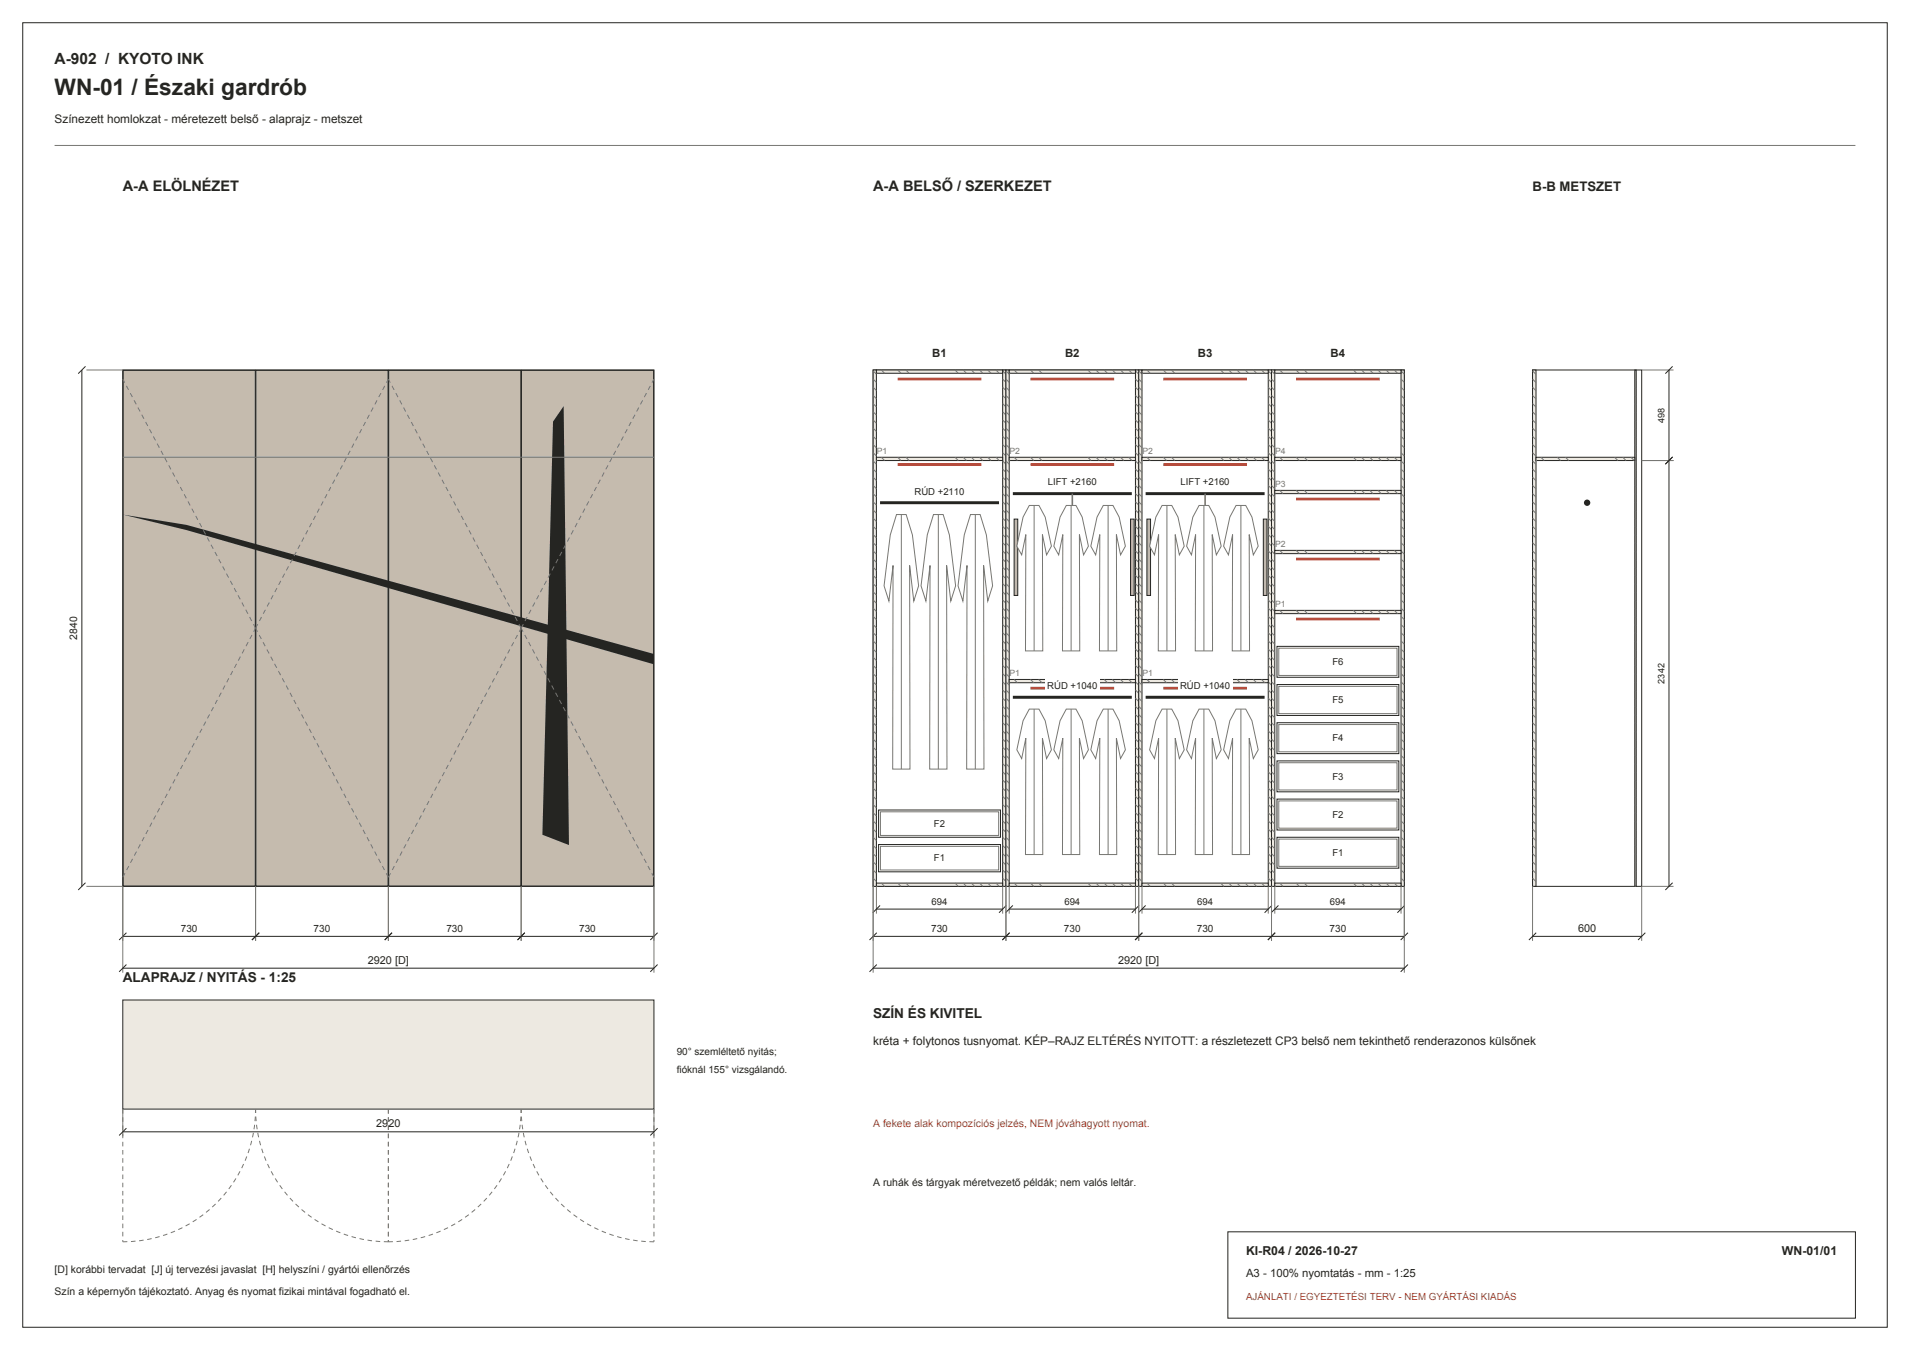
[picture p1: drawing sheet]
<svg xmlns="http://www.w3.org/2000/svg" width="420mm" height="297mm" viewBox="0 0 420 297" stroke-linecap="round" stroke-linejoin="round" font-family="sans-serif">
<path d="M5 5h410v287h-410zM270 271h138v19h-138z" fill="none" stroke="#252522" stroke-width=".22"/>
<path d="M12 32h396" fill="none" stroke="#777772" stroke-width=".22"/>
<path d="M27 81.4h116.8v113.6h-116.8z" fill-rule="evenodd" fill="#c5bbae" stroke="#252522" stroke-width=".22"/>
<g fill="#252522">
<path d="M123.9 89.4l1.2 96.5-5.8-2.3 2.3-90.8z" fill-rule="evenodd"/>
<path d="M27 113.2l14 2.3 102.8 28.4v2.3l-102.8-29.6z" fill-rule="evenodd"/>
</g>
<path d="M27.1 81.5h29v113.4h-29zM56.3 81.5h29v113.4h-29zM85.5 81.5h29v113.4h-29zM114.7 81.5h29v113.4h-29z" fill="none" stroke="#252522" stroke-width=".22"/>
<path d="M56.2 138.2l-29.2-54.8M56.2 138.2l29.2-54.8M114.6 138.2l-29.2-54.8M114.6 138.2l29.2-54.8M27 193l29.2-54.8M85.4 193l-29.2-54.8M85.4 193l29.2-54.8M143.8 193l-29.2-54.8" fill="none" stroke="#777772" stroke-width=".22" stroke-dasharray="1 .8" stroke-linecap="butt"/>
<path d="M27 100.6h116.8" fill="none" stroke="#777772" stroke-width=".22"/>
<path d="M192 81.4h116.8v113.6h-116.8z" fill-rule="evenodd" fill="#fff" stroke="#252522" stroke-width=".22"/>
<path d="M192 81.4h.7v113.6h-.7z" fill-rule="evenodd" fill="#ede9e1" stroke="#252522" stroke-width=".22"/>
<g fill="none" stroke="#777772" stroke-width=".22">
<path d="M192 99.6l.7 .7M192 97.8l.7 .7M192 96l.7 .7M192 94.2l.7 .7M192 92.4l.7 .7M192 90.6l.7 .7M192 88.8l.7 .7M192 87l.7 .7M192 85.2l.7 .7M192 83.4l.7 .7M192 81.6l.7 .7M192 119.4l.7 .7"/>
<path d="M192 117.6l.7 .7M192 115.8l.7 .7M192 114l.7 .7M192 112.2l.7 .7M192 110.4l.7 .7M192 108.6l.7 .7M192 106.8l.7 .7M192 105l.7 .7M192 103.2l.7 .7M192 101.4l.7 .7M192 139.2l.7 .7M192 137.4l.7 .7"/>
<path d="M192 135.6l.7 .7M192 133.8l.7 .7M192 132l.7 .7M192 130.2l.7 .7M192 128.4l.7 .7M192 126.6l.7 .7M192 124.8l.7 .7M192 123l.7 .7M192 121.2l.7 .7M192 159l.7 .7M192 157.2l.7 .7M192 155.4l.7 .7"/>
<path d="M192 153.6l.7 .7M192 151.8l.7 .7M192 150l.7 .7M192 148.2l.7 .7M192 146.4l.7 .7M192 144.6l.7 .7M192 142.8l.7 .7M192 141l.7 .7M192 178.8l.7 .7M192 177l.7 .7M192 175.2l.7 .7M192 173.4l.7 .7"/>
<path d="M192 171.6l.7 .7M192 169.8l.7 .7M192 168l.7 .7M192 166.2l.7 .7M192 164.4l.7 .7M192 162.6l.7 .7M192 160.8l.7 .7M192 195h.1M192 193.2l.7 .7M192 191.4l.7 .7M192 189.6l.7 .7M192 187.8l.7 .7"/>
<path d="M192 186l.7 .7M192 184.2l.7 .7M192 182.4l.7 .7M192 180.6l.7 .7"/>
</g>
<path d="M220.5 81.4h.7v113.6h-.7z" fill-rule="evenodd" fill="#ede9e1" stroke="#252522" stroke-width=".22"/>
<g fill="none" stroke="#777772" stroke-width=".22">
<path d="M220.5 99.6l.7 .7M220.5 97.8l.7 .7M220.5 96l.7 .7M220.5 94.2l.7 .7M220.5 92.4l.7 .7M220.5 90.6l.7 .7M220.5 88.8l.7 .7M220.5 87l.7 .7M220.5 85.2l.7 .7M220.5 83.4l.7 .7M220.5 81.6l.7 .7M220.5 119.4l.7 .7"/>
<path d="M220.5 117.6l.7 .7M220.5 115.8l.7 .7M220.5 114l.7 .7M220.5 112.2l.7 .7M220.5 110.4l.7 .7M220.5 108.6l.7 .7M220.5 106.8l.7 .7M220.5 105l.7 .7M220.5 103.2l.7 .7M220.5 101.4l.7 .7M220.5 139.2l.7 .7M220.5 137.4l.7 .7"/>
<path d="M220.5 135.6l.7 .7M220.5 133.8l.7 .7M220.5 132l.7 .7M220.5 130.2l.7 .7M220.5 128.4l.7 .7M220.5 126.6l.7 .7M220.5 124.8l.7 .7M220.5 123l.7 .7M220.5 121.2l.7 .7M220.5 159l.7 .7M220.5 157.2l.7 .7M220.5 155.4l.7 .7"/>
<path d="M220.5 153.6l.7 .7M220.5 151.8l.7 .7M220.5 150l.7 .7M220.5 148.2l.7 .7M220.5 146.4l.7 .7M220.5 144.6l.7 .7M220.5 142.8l.7 .7M220.5 141l.7 .7M220.5 178.8l.7 .7M220.5 177l.7 .7M220.5 175.2l.7 .7M220.5 173.4l.7 .7"/>
<path d="M220.5 171.6l.7 .7M220.5 169.8l.7 .7M220.5 168l.7 .7M220.5 166.2l.7 .7M220.5 164.4l.7 .7M220.5 162.6l.7 .7M220.5 160.8l.7 .7M220.5 195h.1M220.5 193.2l.7 .7M220.5 191.4l.7 .7M220.5 189.6l.7 .7M220.5 187.8l.7 .7"/>
<path d="M220.5 186l.7 .7M220.5 184.2l.7 .7M220.5 182.4l.7 .7M220.5 180.6l.7 .7"/>
</g>
<path d="M192.7 194.3h27.8v.7h-27.8z" fill-rule="evenodd" fill="#ede9e1" stroke="#252522" stroke-width=".22"/>
<path d="M192.7 195h.1M193.8 194.3l.7 .7M197.4 194.3l.7 .7M199.2 194.3l.7 .7M210 194.3l.7 .7M211.8 194.3l.7 .7M213.6 194.3l.7 .7M215.4 194.3l.7 .7M217.2 194.3l.7 .7M219 194.3l.7 .7" fill="none" stroke="#777772" stroke-width=".22"/>
<path d="M192.7 81.4h27.8v.7h-27.8z" fill-rule="evenodd" fill="#ede9e1" stroke="#252522" stroke-width=".22"/>
<path d="M192.7 82.1h.1M193.8 81.4l.7 .7M197.4 81.4l.7 .7M199.2 81.4l.7 .7M210 81.4l.7 .7M211.8 81.4l.7 .7M213.6 81.4l.7 .7M215.4 81.4l.7 .7M217.2 81.4l.7 .7M219 81.4l.7 .7" fill="none" stroke="#777772" stroke-width=".22"/>
<path d="M192.7 100.6h27.8v.7h-27.8z" fill-rule="evenodd" fill="#ede9e1" stroke="#252522" stroke-width=".22"/>
<path d="M192.7 101.3h.1M193.8 100.6l.7 .7M197.4 100.6l.7 .7M199.2 100.6l.7 .7M210 100.6l.7 .7M211.8 100.6l.7 .7M213.6 100.6l.7 .7M215.4 100.6l.7 .7M217.2 100.6l.7 .7M219 100.6l.7 .7" fill="none" stroke="#777772" stroke-width=".22"/>
<path d="M193.5 110.6h26.2" fill="none" stroke="#252522" stroke-width=".65" stroke-linecap="butt"/>
<path d="M197.1 113.2h2.2l1.3 4.5 1.4 11.2-1.1 3.3-.9-7.8 .1 44.8h-3.8l.1-44.8-.9 7.8-1.1-3.3 1.4-11.2z" fill-rule="evenodd" fill="#fff" stroke="#777772" stroke-width=".22"/>
<path d="M198.2 113.2v56" fill="none" stroke="#777772" stroke-width=".22"/>
<path d="M205.3 113.2h2.1l1.4 4.5 1.3 11.2-1 3.3-.9-7.8v44.8h-3.8l.1-44.8-.9 7.8-1.1-3.3 1.4-11.2z" fill-rule="evenodd" fill="#fff" stroke="#777772" stroke-width=".22"/>
<path d="M206.3 113.2v56" fill="none" stroke="#777772" stroke-width=".22"/>
<path d="M213.4 113.2h2.1l1.4 4.5 1.4 11.2-1.1 3.3-.9-7.8 .1 44.8h-3.8v-44.8l-.9 7.8-1-3.3 1.3-11.2z" fill-rule="evenodd" fill="#fff" stroke="#777772" stroke-width=".22"/>
<path d="M214.5 113.2v56" fill="none" stroke="#777772" stroke-width=".22"/>
<path d="M193.2 185.8h26.8v6h-26.8z" fill-rule="evenodd" fill="#fff" stroke="#252522" stroke-width=".22"/>
<path d="M193.6 186.2h26v5.2h-26z" fill="none" stroke="#777772" stroke-width=".22"/>
<path d="M193.2 178.2h26.8v6h-26.8z" fill-rule="evenodd" fill="#fff" stroke="#252522" stroke-width=".22"/>
<path d="M193.6 178.6h26v5.2h-26z" fill="none" stroke="#777772" stroke-width=".22"/>
<path d="M197.4 83.4h18.4M197.4 102.2h18.4" fill="none" stroke="#b24332" stroke-width=".6" stroke-linecap="butt"/>
<path d="M200.6 106.4h12v2.8h-12z" fill-rule="evenodd" fill="#fff"/>
<path d="M192.7 195v6M220.5 195v6" fill="none" stroke="#777772" stroke-width=".22"/>
<path d="M192.7 200h27.8M193.5 199.2l-1.6 1.6M221.3 199.2l-1.6 1.6" fill="none" stroke="#252522" stroke-width=".22"/>
<path d="M221.2 81.4h.7v113.6h-.7z" fill-rule="evenodd" fill="#ede9e1" stroke="#252522" stroke-width=".22"/>
<g fill="none" stroke="#777772" stroke-width=".22">
<path d="M221.2 99.6l.7 .7M221.2 97.8l.7 .7M221.2 96l.7 .7M221.2 94.2l.7 .7M221.2 92.4l.7 .7M221.2 90.6l.7 .7M221.2 88.8l.7 .7M221.2 87l.7 .7M221.2 85.2l.7 .7M221.2 83.4l.7 .7M221.2 81.6l.7 .7M221.2 119.4l.7 .7"/>
<path d="M221.2 117.6l.7 .7M221.2 115.8l.7 .7M221.2 114l.7 .7M221.2 112.2l.7 .7M221.2 110.4l.7 .7M221.2 108.6l.7 .7M221.2 106.8l.7 .7M221.2 105l.7 .7M221.2 103.2l.7 .7M221.2 101.4l.7 .7M221.2 139.2l.7 .7M221.2 137.4l.7 .7"/>
<path d="M221.2 135.6l.7 .7M221.2 133.8l.7 .7M221.2 132l.7 .7M221.2 130.2l.7 .7M221.2 128.4l.7 .7M221.2 126.6l.7 .7M221.2 124.8l.7 .7M221.2 123l.7 .7M221.2 121.2l.7 .7M221.2 159l.7 .7M221.2 157.2l.7 .7M221.2 155.4l.7 .7"/>
<path d="M221.2 153.6l.7 .7M221.2 151.8l.7 .7M221.2 150l.7 .7M221.2 148.2l.7 .7M221.2 146.4l.7 .7M221.2 144.6l.7 .7M221.2 142.8l.7 .7M221.2 141l.7 .7M221.2 178.8l.7 .7M221.2 177l.7 .7M221.2 175.2l.7 .7M221.2 173.4l.7 .7"/>
<path d="M221.2 171.6l.7 .7M221.2 169.8l.7 .7M221.2 168l.7 .7M221.2 166.2l.7 .7M221.2 164.4l.7 .7M221.2 162.6l.7 .7M221.2 160.8l.7 .7M221.2 195h.1M221.2 193.2l.7 .7M221.2 191.4l.7 .7M221.2 189.6l.7 .7M221.2 187.8l.7 .7"/>
<path d="M221.2 186l.7 .7M221.2 184.2l.7 .7M221.2 182.4l.7 .7M221.2 180.6l.7 .7"/>
</g>
<path d="M249.7 81.4h.7v113.6h-.7z" fill-rule="evenodd" fill="#ede9e1" stroke="#252522" stroke-width=".22"/>
<g fill="none" stroke="#777772" stroke-width=".22">
<path d="M249.7 99.6l.7 .7M249.7 97.8l.7 .7M249.7 96l.7 .7M249.7 94.2l.7 .7M249.7 92.4l.7 .7M249.7 90.6l.7 .7M249.7 88.8l.7 .7M249.7 87l.7 .7M249.7 85.2l.7 .7M249.7 83.4l.7 .7M249.7 81.6l.7 .7M249.7 119.4l.7 .7"/>
<path d="M249.7 117.6l.7 .7M249.7 115.8l.7 .7M249.7 114l.7 .7M249.7 112.2l.7 .7M249.7 110.4l.7 .7M249.7 108.6l.7 .7M249.7 106.8l.7 .7M249.7 105l.7 .7M249.7 103.2l.7 .7M249.7 101.4l.7 .7M249.7 139.2l.7 .7M249.7 137.4l.7 .7"/>
<path d="M249.7 135.6l.7 .7M249.7 133.8l.7 .7M249.7 132l.7 .7M249.7 130.2l.7 .7M249.7 128.4l.7 .7M249.7 126.6l.7 .7M249.7 124.8l.7 .7M249.7 123l.7 .7M249.7 121.2l.7 .7M249.7 159l.7 .7M249.7 157.2l.7 .7M249.7 155.4l.7 .7"/>
<path d="M249.7 153.6l.7 .7M249.7 151.8l.7 .7M249.7 150l.7 .7M249.7 148.2l.7 .7M249.7 146.4l.7 .7M249.7 144.6l.7 .7M249.7 142.8l.7 .7M249.7 141l.7 .7M249.7 178.8l.7 .7M249.7 177l.7 .7M249.7 175.2l.7 .7M249.7 173.4l.7 .7"/>
<path d="M249.7 171.6l.7 .7M249.7 169.8l.7 .7M249.7 168l.7 .7M249.7 166.2l.7 .7M249.7 164.4l.7 .7M249.7 162.6l.7 .7M249.7 160.8l.7 .7M249.7 195h.1M249.7 193.2l.7 .7M249.7 191.4l.7 .7M249.7 189.6l.7 .7M249.7 187.8l.7 .7"/>
<path d="M249.7 186l.7 .7M249.7 184.2l.7 .7M249.7 182.4l.7 .7M249.7 180.6l.7 .7"/>
</g>
<path d="M221.9 194.3h27.8v.7h-27.8z" fill-rule="evenodd" fill="#ede9e1" stroke="#252522" stroke-width=".22"/>
<path d="M221.9 195h.1M223 194.3l.7 .7M226.6 194.3l.7 .7M228.4 194.3l.7 .7M239.2 194.3l.7 .7M241 194.3l.7 .7M242.8 194.3l.7 .7M244.6 194.3l.7 .7M246.4 194.3l.7 .7M248.2 194.3l.7 .7" fill="none" stroke="#777772" stroke-width=".22"/>
<path d="M221.9 81.4h27.8v.7h-27.8z" fill-rule="evenodd" fill="#ede9e1" stroke="#252522" stroke-width=".22"/>
<path d="M221.9 82.1h.1M223 81.4l.7 .7M226.6 81.4l.7 .7M228.4 81.4l.7 .7M239.2 81.4l.7 .7M241 81.4l.7 .7M242.8 81.4l.7 .7M244.6 81.4l.7 .7M246.4 81.4l.7 .7M248.2 81.4l.7 .7" fill="none" stroke="#777772" stroke-width=".22"/>
<path d="M221.9 149.5h27.8v.7h-27.8z" fill-rule="evenodd" fill="#ede9e1" stroke="#252522" stroke-width=".22"/>
<path d="M221.9 150.2h.1M223 149.5l.7 .7M226.6 149.5l.7 .7M228.4 149.5l.7 .7M239.2 149.5l.7 .7M241 149.5l.7 .7M242.8 149.5l.7 .7M244.6 149.5l.7 .7M246.4 149.5l.7 .7M248.2 149.5l.7 .7" fill="none" stroke="#777772" stroke-width=".22"/>
<path d="M221.9 100.6h27.8v.7h-27.8z" fill-rule="evenodd" fill="#ede9e1" stroke="#252522" stroke-width=".22"/>
<path d="M221.9 101.3h.1M223 100.6l.7 .7M226.6 100.6l.7 .7M228.4 100.6l.7 .7M239.2 100.6l.7 .7M241 100.6l.7 .7M242.8 100.6l.7 .7M244.6 100.6l.7 .7M246.4 100.6l.7 .7M248.2 100.6l.7 .7" fill="none" stroke="#777772" stroke-width=".22"/>
<path d="M222.7 153.4h26.2" fill="none" stroke="#252522" stroke-width=".65" stroke-linecap="butt"/>
<path d="M226.3 156h2.2l1.3 2.6 1.4 6.4-1.1 1.9-.9-4.5 .1 25.6h-3.8l.1-25.6-.9 4.5-1.1-1.9 1.4-6.4z" fill-rule="evenodd" fill="#fff" stroke="#777772" stroke-width=".22"/>
<path d="M227.4 156v32" fill="none" stroke="#777772" stroke-width=".22"/>
<path d="M234.5 156h2.1l1.4 2.6 1.3 6.4-1 1.9-.9-4.5v25.6h-3.8l.1-25.6-.9 4.5-1.1-1.9 1.4-6.4z" fill-rule="evenodd" fill="#fff" stroke="#777772" stroke-width=".22"/>
<path d="M235.5 156v32" fill="none" stroke="#777772" stroke-width=".22"/>
<path d="M242.6 156h2.1l1.4 2.6 1.4 6.4-1.1 1.9-.9-4.5 .1 25.6h-3.8v-25.6l-.9 4.5-1-1.9 1.3-6.4z" fill-rule="evenodd" fill="#fff" stroke="#777772" stroke-width=".22"/>
<path d="M243.7 156v32" fill="none" stroke="#777772" stroke-width=".22"/>
<path d="M222.7 108.6h26.2" fill="none" stroke="#252522" stroke-width=".65" stroke-linecap="butt"/>
<g fill="#bdb6aa" stroke="#252522" stroke-width=".22">
<path d="M223 114.2h.8v16.8h-.8z" fill-rule="evenodd"/>
<path d="M248.6 114.2h.8v16.8h-.8z" fill-rule="evenodd"/>
</g>
<path d="M235.8 108.6v30" fill="none" stroke="#777772" stroke-width=".35"/>
<path d="M226.3 111.2h2.2l1.3 2.6 1.4 6.4-1.1 1.9-.9-4.5 .1 25.6h-3.8l.1-25.6-.9 4.5-1.1-1.9 1.4-6.4z" fill-rule="evenodd" fill="#fff" stroke="#777772" stroke-width=".22"/>
<path d="M227.4 111.2v32" fill="none" stroke="#777772" stroke-width=".22"/>
<path d="M234.5 111.2h2.1l1.4 2.6 1.3 6.4-1 1.9-.9-4.5v25.6h-3.8l.1-25.6-.9 4.5-1.1-1.9 1.4-6.4z" fill-rule="evenodd" fill="#fff" stroke="#777772" stroke-width=".22"/>
<path d="M235.5 111.2v32" fill="none" stroke="#777772" stroke-width=".22"/>
<path d="M242.6 111.2h2.1l1.4 2.6 1.4 6.4-1.1 1.9-.9-4.5 .1 25.6h-3.8v-25.6l-.9 4.5-1-1.9 1.3-6.4z" fill-rule="evenodd" fill="#fff" stroke="#777772" stroke-width=".22"/>
<path d="M243.7 111.2v32" fill="none" stroke="#777772" stroke-width=".22"/>
<path d="M226.6 83.4h18.4M226.6 102.2h18.4M226.6 151.4h18.4" fill="none" stroke="#b24332" stroke-width=".6" stroke-linecap="butt"/>
<g fill="#fff">
<path d="M229.8 149.2h12v2.8h-12z" fill-rule="evenodd"/>
<path d="M229.9 104.4h11.8v2.8h-11.8z" fill-rule="evenodd"/>
</g>
<path d="M221.9 195v6M249.7 195v6" fill="none" stroke="#777772" stroke-width=".22"/>
<path d="M221.9 200h27.8M222.7 199.2l-1.6 1.6M250.5 199.2l-1.6 1.6" fill="none" stroke="#252522" stroke-width=".22"/>
<path d="M250.4 81.4h.7v113.6h-.7z" fill-rule="evenodd" fill="#ede9e1" stroke="#252522" stroke-width=".22"/>
<g fill="none" stroke="#777772" stroke-width=".22">
<path d="M250.4 99.6l.7 .7M250.4 97.8l.7 .7M250.4 96l.7 .7M250.4 94.2l.7 .7M250.4 92.4l.7 .7M250.4 90.6l.7 .7M250.4 88.8l.7 .7M250.4 87l.7 .7M250.4 85.2l.7 .7M250.4 83.4l.7 .7M250.4 81.6l.7 .7M250.4 119.4l.7 .7"/>
<path d="M250.4 117.6l.7 .7M250.4 115.8l.7 .7M250.4 114l.7 .7M250.4 112.2l.7 .7M250.4 110.4l.7 .7M250.4 108.6l.7 .7M250.4 106.8l.7 .7M250.4 105l.7 .7M250.4 103.2l.7 .7M250.4 101.4l.7 .7M250.4 139.2l.7 .7M250.4 137.4l.7 .7"/>
<path d="M250.4 135.6l.7 .7M250.4 133.8l.7 .7M250.4 132l.7 .7M250.4 130.2l.7 .7M250.4 128.4l.7 .7M250.4 126.6l.7 .7M250.4 124.8l.7 .7M250.4 123l.7 .7M250.4 121.2l.7 .7M250.4 159l.7 .7M250.4 157.2l.7 .7M250.4 155.4l.7 .7"/>
<path d="M250.4 153.6l.7 .7M250.4 151.8l.7 .7M250.4 150l.7 .7M250.4 148.2l.7 .7M250.4 146.4l.7 .7M250.4 144.6l.7 .7M250.4 142.8l.7 .7M250.4 141l.7 .7M250.4 178.8l.7 .7M250.4 177l.7 .7M250.4 175.2l.7 .7M250.4 173.4l.7 .7"/>
<path d="M250.4 171.6l.7 .7M250.4 169.8l.7 .7M250.4 168l.7 .7M250.4 166.2l.7 .7M250.4 164.4l.7 .7M250.4 162.6l.7 .7M250.4 160.8l.7 .7M250.4 195h.1M250.4 193.2l.7 .7M250.4 191.4l.7 .7M250.4 189.6l.7 .7M250.4 187.8l.7 .7"/>
<path d="M250.4 186l.7 .7M250.4 184.2l.7 .7M250.4 182.4l.7 .7M250.4 180.6l.7 .7"/>
</g>
<path d="M278.9 81.4h.7v113.6h-.7z" fill-rule="evenodd" fill="#ede9e1" stroke="#252522" stroke-width=".22"/>
<g fill="none" stroke="#777772" stroke-width=".22">
<path d="M278.9 99.6l.7 .7M278.9 97.8l.7 .7M278.9 96l.7 .7M278.9 94.2l.7 .7M278.9 92.4l.7 .7M278.9 90.6l.7 .7M278.9 88.8l.7 .7M278.9 87l.7 .7M278.9 85.2l.7 .7M278.9 83.4l.7 .7M278.9 81.6l.7 .7M278.9 119.4l.7 .7"/>
<path d="M278.9 117.6l.7 .7M278.9 115.8l.7 .7M278.9 114l.7 .7M278.9 112.2l.7 .7M278.9 110.4l.7 .7M278.9 108.6l.7 .7M278.9 106.8l.7 .7M278.9 105l.7 .7M278.9 103.2l.7 .7M278.9 101.4l.7 .7M278.9 139.2l.7 .7M278.9 137.4l.7 .7"/>
<path d="M278.9 135.6l.7 .7M278.9 133.8l.7 .7M278.9 132l.7 .7M278.9 130.2l.7 .7M278.9 128.4l.7 .7M278.9 126.6l.7 .7M278.9 124.8l.7 .7M278.9 123l.7 .7M278.9 121.2l.7 .7M278.9 159l.7 .7M278.9 157.2l.7 .7M278.9 155.4l.7 .7"/>
<path d="M278.9 153.6l.7 .7M278.9 151.8l.7 .7M278.9 150l.7 .7M278.9 148.2l.7 .7M278.9 146.4l.7 .7M278.9 144.6l.7 .7M278.9 142.8l.7 .7M278.9 141l.7 .7M278.9 178.8l.7 .7M278.9 177l.7 .7M278.9 175.2l.7 .7M278.9 173.4l.7 .7"/>
<path d="M278.9 171.6l.7 .7M278.9 169.8l.7 .7M278.9 168l.7 .7M278.9 166.2l.7 .7M278.9 164.4l.7 .7M278.9 162.6l.7 .7M278.9 160.8l.7 .7M278.9 195h.1M278.9 193.2l.7 .7M278.9 191.4l.7 .7M278.9 189.6l.7 .7M278.9 187.8l.7 .7"/>
<path d="M278.9 186l.7 .7M278.9 184.2l.7 .7M278.9 182.4l.7 .7M278.9 180.6l.7 .7"/>
</g>
<path d="M251.1 194.3h27.8v.7h-27.8z" fill-rule="evenodd" fill="#ede9e1" stroke="#252522" stroke-width=".22"/>
<path d="M251.1 195h.1M252.2 194.3l.7 .7M255.8 194.3l.7 .7M257.6 194.3l.7 .7M268.4 194.3l.7 .7M270.2 194.3l.7 .7M272 194.3l.7 .7M273.8 194.3l.7 .7M275.6 194.3l.7 .7M277.4 194.3l.7 .7" fill="none" stroke="#777772" stroke-width=".22"/>
<path d="M251.1 81.4h27.8v.7h-27.8z" fill-rule="evenodd" fill="#ede9e1" stroke="#252522" stroke-width=".22"/>
<path d="M251.1 82.1h.1M252.2 81.4l.7 .7M255.8 81.4l.7 .7M257.6 81.4l.7 .7M268.4 81.4l.7 .7M270.2 81.4l.7 .7M272 81.4l.7 .7M273.8 81.4l.7 .7M275.6 81.4l.7 .7M277.4 81.4l.7 .7" fill="none" stroke="#777772" stroke-width=".22"/>
<path d="M251.1 149.5h27.8v.7h-27.8z" fill-rule="evenodd" fill="#ede9e1" stroke="#252522" stroke-width=".22"/>
<path d="M251.1 150.2h.1M252.2 149.5l.7 .7M255.8 149.5l.7 .7M257.6 149.5l.7 .7M268.4 149.5l.7 .7M270.2 149.5l.7 .7M272 149.5l.7 .7M273.8 149.5l.7 .7M275.6 149.5l.7 .7M277.4 149.5l.7 .7" fill="none" stroke="#777772" stroke-width=".22"/>
<path d="M251.1 100.6h27.8v.7h-27.8z" fill-rule="evenodd" fill="#ede9e1" stroke="#252522" stroke-width=".22"/>
<path d="M251.1 101.3h.1M252.2 100.6l.7 .7M255.8 100.6l.7 .7M257.6 100.6l.7 .7M268.4 100.6l.7 .7M270.2 100.6l.7 .7M272 100.6l.7 .7M273.8 100.6l.7 .7M275.6 100.6l.7 .7M277.4 100.6l.7 .7" fill="none" stroke="#777772" stroke-width=".22"/>
<path d="M251.9 153.4h26.2" fill="none" stroke="#252522" stroke-width=".65" stroke-linecap="butt"/>
<path d="M255.5 156h2.2l1.3 2.6 1.4 6.4-1.1 1.9-.9-4.5 .1 25.6h-3.8l.1-25.6-.9 4.5-1.1-1.9 1.4-6.4z" fill-rule="evenodd" fill="#fff" stroke="#777772" stroke-width=".22"/>
<path d="M256.6 156v32" fill="none" stroke="#777772" stroke-width=".22"/>
<path d="M263.7 156h2.1l1.4 2.6 1.3 6.4-1 1.9-.9-4.5v25.6h-3.8l.1-25.6-.9 4.5-1.1-1.9 1.4-6.4z" fill-rule="evenodd" fill="#fff" stroke="#777772" stroke-width=".22"/>
<path d="M264.7 156v32" fill="none" stroke="#777772" stroke-width=".22"/>
<path d="M271.8 156h2.1l1.4 2.6 1.4 6.4-1.1 1.9-.9-4.5 .1 25.6h-3.8v-25.6l-.9 4.5-1-1.9 1.3-6.4z" fill-rule="evenodd" fill="#fff" stroke="#777772" stroke-width=".22"/>
<path d="M272.9 156v32" fill="none" stroke="#777772" stroke-width=".22"/>
<path d="M251.9 108.6h26.2" fill="none" stroke="#252522" stroke-width=".65" stroke-linecap="butt"/>
<g fill="#bdb6aa" stroke="#252522" stroke-width=".22">
<path d="M252.2 114.2h.8v16.8h-.8z" fill-rule="evenodd"/>
<path d="M277.8 114.2h.8v16.8h-.8z" fill-rule="evenodd"/>
</g>
<path d="M265 108.6v30" fill="none" stroke="#777772" stroke-width=".35"/>
<path d="M255.5 111.2h2.2l1.3 2.6 1.4 6.4-1.1 1.9-.9-4.5 .1 25.6h-3.8l.1-25.6-.9 4.5-1.1-1.9 1.4-6.4z" fill-rule="evenodd" fill="#fff" stroke="#777772" stroke-width=".22"/>
<path d="M256.6 111.2v32" fill="none" stroke="#777772" stroke-width=".22"/>
<path d="M263.7 111.2h2.1l1.4 2.6 1.3 6.4-1 1.9-.9-4.5v25.6h-3.8l.1-25.6-.9 4.5-1.1-1.9 1.4-6.4z" fill-rule="evenodd" fill="#fff" stroke="#777772" stroke-width=".22"/>
<path d="M264.7 111.2v32" fill="none" stroke="#777772" stroke-width=".22"/>
<path d="M271.8 111.2h2.1l1.4 2.6 1.4 6.4-1.1 1.9-.9-4.5 .1 25.6h-3.8v-25.6l-.9 4.5-1-1.9 1.3-6.4z" fill-rule="evenodd" fill="#fff" stroke="#777772" stroke-width=".22"/>
<path d="M272.9 111.2v32" fill="none" stroke="#777772" stroke-width=".22"/>
<path d="M255.8 83.4h18.4M255.8 102.2h18.4M255.8 151.4h18.4" fill="none" stroke="#b24332" stroke-width=".6" stroke-linecap="butt"/>
<g fill="#fff">
<path d="M259 149.2h12v2.8h-12z" fill-rule="evenodd"/>
<path d="M259.1 104.4h11.8v2.8h-11.8z" fill-rule="evenodd"/>
</g>
<path d="M251.1 195v6M278.9 195v6" fill="none" stroke="#777772" stroke-width=".22"/>
<path d="M251.1 200h27.8M251.9 199.2l-1.6 1.6M279.7 199.2l-1.6 1.6" fill="none" stroke="#252522" stroke-width=".22"/>
<path d="M279.6 81.4h.7v113.6h-.7z" fill-rule="evenodd" fill="#ede9e1" stroke="#252522" stroke-width=".22"/>
<g fill="none" stroke="#777772" stroke-width=".22">
<path d="M279.6 99.6l.7 .7M279.6 97.8l.7 .7M279.6 96l.7 .7M279.6 94.2l.7 .7M279.6 92.4l.7 .7M279.6 90.6l.7 .7M279.6 88.8l.7 .7M279.6 87l.7 .7M279.6 85.2l.7 .7M279.6 83.4l.7 .7M279.6 81.6l.7 .7M279.6 119.4l.7 .7"/>
<path d="M279.6 117.6l.7 .7M279.6 115.8l.7 .7M279.6 114l.7 .7M279.6 112.2l.7 .7M279.6 110.4l.7 .7M279.6 108.6l.7 .7M279.6 106.8l.7 .7M279.6 105l.7 .7M279.6 103.2l.7 .7M279.6 101.4l.7 .7M279.6 139.2l.7 .7M279.6 137.4l.7 .7"/>
<path d="M279.6 135.6l.7 .7M279.6 133.8l.7 .7M279.6 132l.7 .7M279.6 130.2l.7 .7M279.6 128.4l.7 .7M279.6 126.6l.7 .7M279.6 124.8l.7 .7M279.6 123l.7 .7M279.6 121.2l.7 .7M279.6 159l.7 .7M279.6 157.2l.7 .7M279.6 155.4l.7 .7"/>
<path d="M279.6 153.6l.7 .7M279.6 151.8l.7 .7M279.6 150l.7 .7M279.6 148.2l.7 .7M279.6 146.4l.7 .7M279.6 144.6l.7 .7M279.6 142.8l.7 .7M279.6 141l.7 .7M279.6 178.8l.7 .7M279.6 177l.7 .7M279.6 175.2l.7 .7M279.6 173.4l.7 .7"/>
<path d="M279.6 171.6l.7 .7M279.6 169.8l.7 .7M279.6 168l.7 .7M279.6 166.2l.7 .7M279.6 164.4l.7 .7M279.6 162.6l.7 .7M279.6 160.8l.7 .7M279.6 195h.1M279.6 193.2l.7 .7M279.6 191.4l.7 .7M279.6 189.6l.7 .7M279.6 187.8l.7 .7"/>
<path d="M279.6 186l.7 .7M279.6 184.2l.7 .7M279.6 182.4l.7 .7M279.6 180.6l.7 .7"/>
</g>
<path d="M308.1 81.4h.7v113.6h-.7z" fill-rule="evenodd" fill="#ede9e1" stroke="#252522" stroke-width=".22"/>
<g fill="none" stroke="#777772" stroke-width=".22">
<path d="M308.1 99.6l.7 .7M308.1 97.8l.7 .7M308.1 96l.7 .7M308.1 94.2l.7 .7M308.1 92.4l.7 .7M308.1 90.6l.7 .7M308.1 88.8l.7 .7M308.1 87l.7 .7M308.1 85.2l.7 .7M308.1 83.4l.7 .7M308.1 81.6l.7 .7M308.1 119.4l.7 .7"/>
<path d="M308.1 117.6l.7 .7M308.1 115.8l.7 .7M308.1 114l.7 .7M308.1 112.2l.7 .7M308.1 110.4l.7 .7M308.1 108.6l.7 .7M308.1 106.8l.7 .7M308.1 105l.7 .7M308.1 103.2l.7 .7M308.1 101.4l.7 .7M308.1 139.2l.7 .7M308.1 137.4l.7 .7"/>
<path d="M308.1 135.6l.7 .7M308.1 133.8l.7 .7M308.1 132l.7 .7M308.1 130.2l.7 .7M308.1 128.4l.7 .7M308.1 126.6l.7 .7M308.1 124.8l.7 .7M308.1 123l.7 .7M308.1 121.2l.7 .7M308.1 159l.7 .7M308.1 157.2l.7 .7M308.1 155.4l.7 .7"/>
<path d="M308.1 153.6l.7 .7M308.1 151.8l.7 .7M308.1 150l.7 .7M308.1 148.2l.7 .7M308.1 146.4l.7 .7M308.1 144.6l.7 .7M308.1 142.8l.7 .7M308.1 141l.7 .7M308.1 178.8l.7 .7M308.1 177l.7 .7M308.1 175.2l.7 .7M308.1 173.4l.7 .7"/>
<path d="M308.1 171.6l.7 .7M308.1 169.8l.7 .7M308.1 168l.7 .7M308.1 166.2l.7 .7M308.1 164.4l.7 .7M308.1 162.6l.7 .7M308.1 160.8l.7 .7M308.1 195h.1M308.1 193.2l.7 .7M308.1 191.4l.7 .7M308.1 189.6l.7 .7M308.1 187.8l.7 .7"/>
<path d="M308.1 186l.7 .7M308.1 184.2l.7 .7M308.1 182.4l.7 .7M308.1 180.6l.7 .7"/>
</g>
<path d="M280.3 194.3h27.8v.7h-27.8z" fill-rule="evenodd" fill="#ede9e1" stroke="#252522" stroke-width=".22"/>
<path d="M280.3 195h.1M281.4 194.3l.7 .7M285 194.3l.7 .7M286.8 194.3l.7 .7M297.6 194.3l.7 .7M299.4 194.3l.7 .7M301.2 194.3l.7 .7M303 194.3l.7 .7M304.8 194.3l.7 .7M306.6 194.3l.7 .7" fill="none" stroke="#777772" stroke-width=".22"/>
<path d="M280.3 81.4h27.8v.7h-27.8z" fill-rule="evenodd" fill="#ede9e1" stroke="#252522" stroke-width=".22"/>
<path d="M280.3 82.1h.1M281.4 81.4l.7 .7M285 81.4l.7 .7M286.8 81.4l.7 .7M297.6 81.4l.7 .7M299.4 81.4l.7 .7M301.2 81.4l.7 .7M303 81.4l.7 .7M304.8 81.4l.7 .7M306.6 81.4l.7 .7" fill="none" stroke="#777772" stroke-width=".22"/>
<path d="M280.3 134.3h27.8v.7h-27.8z" fill-rule="evenodd" fill="#ede9e1" stroke="#252522" stroke-width=".22"/>
<path d="M280.3 135h.1M281.4 134.3l.7 .7M285 134.3l.7 .7M286.8 134.3l.7 .7M297.6 134.3l.7 .7M299.4 134.3l.7 .7M301.2 134.3l.7 .7M303 134.3l.7 .7M304.8 134.3l.7 .7M306.6 134.3l.7 .7" fill="none" stroke="#777772" stroke-width=".22"/>
<path d="M280.3 121.1h27.8v.7h-27.8z" fill-rule="evenodd" fill="#ede9e1" stroke="#252522" stroke-width=".22"/>
<path d="M280.3 121.8h.1M281.4 121.1l.7 .7M285 121.1l.7 .7M286.8 121.1l.7 .7M297.6 121.1l.7 .7M299.4 121.1l.7 .7M301.2 121.1l.7 .7M303 121.1l.7 .7M304.8 121.1l.7 .7M306.6 121.1l.7 .7" fill="none" stroke="#777772" stroke-width=".22"/>
<path d="M280.3 107.9h27.8v.7h-27.8z" fill-rule="evenodd" fill="#ede9e1" stroke="#252522" stroke-width=".22"/>
<path d="M280.3 108.6h.1M281.4 107.9l.7 .7M285 107.9l.7 .7M286.8 107.9l.7 .7M297.6 107.9l.7 .7M299.4 107.9l.7 .7M301.2 107.9l.7 .7M303 107.9l.7 .7M304.8 107.9l.7 .7M306.6 107.9l.7 .7" fill="none" stroke="#777772" stroke-width=".22"/>
<path d="M280.3 100.6h27.8v.7h-27.8z" fill-rule="evenodd" fill="#ede9e1" stroke="#252522" stroke-width=".22"/>
<path d="M280.3 101.3h.1M281.4 100.6l.7 .7M285 100.6l.7 .7M286.8 100.6l.7 .7M297.6 100.6l.7 .7M299.4 100.6l.7 .7M301.2 100.6l.7 .7M303 100.6l.7 .7M304.8 100.6l.7 .7M306.6 100.6l.7 .7" fill="none" stroke="#777772" stroke-width=".22"/>
<path d="M280.8 184.2h26.8v6.8h-26.8z" fill-rule="evenodd" fill="#fff" stroke="#252522" stroke-width=".22"/>
<path d="M281.2 184.6h26v6h-26z" fill="none" stroke="#777772" stroke-width=".22"/>
<path d="M280.8 175.8h26.8v6.8h-26.8z" fill-rule="evenodd" fill="#fff" stroke="#252522" stroke-width=".22"/>
<path d="M281.2 176.2h26v6h-26z" fill="none" stroke="#777772" stroke-width=".22"/>
<path d="M280.8 167.4h26.8v6.8h-26.8z" fill-rule="evenodd" fill="#fff" stroke="#252522" stroke-width=".22"/>
<path d="M281.2 167.8h26v6h-26z" fill="none" stroke="#777772" stroke-width=".22"/>
<path d="M280.8 159h26.8v6.8h-26.8z" fill-rule="evenodd" fill="#fff" stroke="#252522" stroke-width=".22"/>
<path d="M281.2 159.4h26v6h-26z" fill="none" stroke="#777772" stroke-width=".22"/>
<path d="M280.8 150.6h26.8v6.8h-26.8z" fill-rule="evenodd" fill="#fff" stroke="#252522" stroke-width=".22"/>
<path d="M281.2 151h26v6h-26z" fill="none" stroke="#777772" stroke-width=".22"/>
<path d="M280.8 142.2h26.8v6.8h-26.8z" fill-rule="evenodd" fill="#fff" stroke="#252522" stroke-width=".22"/>
<g fill="none" stroke="#777772" stroke-width=".22">
<path d="M19 81.4h8M281.2 142.6h26v6h-26zM19 195h8v19M56.2 195v12M85.4 195v12M114.6 195v12M143.8 195v19M192 195v19M221.2 195v12M250.4 195v12M279.6 195v12M280.3 195v6"/>
<path d="M308.1 195v6M308.8 195v19"/>
</g>
<path d="M285 83.4h18.4M285 109.8h18.4M285 136.2h18.4M285 123h18.4" fill="none" stroke="#b24332" stroke-width=".6" stroke-linecap="butt"/>
<g fill="none" stroke="#252522" stroke-width=".22">
<path d="M18 81.4v113.6M18.8 80.6l-1.6 1.6M337 81.4h24v113.6h-24zM18.8 194.2l-1.6 1.6M280.3 200h27.8M281.1 199.2l-1.6 1.6M308.9 199.2l-1.6 1.6M27 206h116.8M27 213h116.8M27.8 205.2l-1.6 1.6M27.8 212.2l-1.6 1.6M57 205.2l-1.6 1.6"/>
<path d="M86.2 205.2l-1.6 1.6M115.4 205.2l-1.6 1.6M144.6 205.2l-1.6 1.6M144.6 212.2l-1.6 1.6M192 206h116.8M192 213h116.8M192.8 205.2l-1.6 1.6M192.8 212.2l-1.6 1.6M222 205.2l-1.6 1.6M251.2 205.2l-1.6 1.6M280.4 205.2l-1.6 1.6M309.6 205.2l-1.6 1.6"/>
<path d="M309.6 212.2l-1.6 1.6"/>
</g>
<path d="M337 81.4h.8v113.6h-.8z" fill-rule="evenodd" fill="#ede9e1" stroke="#252522" stroke-width=".22"/>
<g fill="none" stroke="#777772" stroke-width=".22">
<path d="M337 99.6l.8 .8M337 97.8l.8 .8M337 96l.8 .8M337 94.2l.8 .8M337 92.4l.8 .8M337 90.6l.8 .8M337 88.8l.8 .8M337 87l.8 .8M337 85.2l.8 .8M337 83.4l.8 .8M337 81.6l.8 .8M337 119.4l.8 .8"/>
<path d="M337 117.6l.8 .8M337 115.8l.8 .8M337 114l.8 .8M337 112.2l.8 .8M337 110.4l.8 .8M337 108.6l.8 .8M337 106.8l.8 .8M337 105l.8 .8M337 103.2l.8 .8M337 101.4l.8 .8M337 139.2l.8 .8M337 137.4l.8 .8"/>
<path d="M337 135.6l.8 .8M337 133.8l.8 .8M337 132l.8 .8M337 130.2l.8 .8M337 128.4l.8 .8M337 126.6l.8 .8M337 124.8l.8 .8M337 123l.8 .8M337 121.2l.8 .8M337 159l.8 .8M337 157.2l.8 .8M337 155.4l.8 .8"/>
<path d="M337 153.6l.8 .8M337 151.8l.8 .8M337 150l.8 .8M337 148.2l.8 .8M337 146.4l.8 .8M337 144.6l.8 .8M337 142.8l.8 .8M337 141l.8 .8M337 178.8l.8 .8M337 177l.8 .8M337 175.2l.8 .8M337 173.4l.8 .8"/>
<path d="M337 171.6l.8 .8M337 169.8l.8 .8M337 168l.8 .8M337 166.2l.8 .8M337 164.4l.8 .8M337 162.6l.8 .8M337 160.8l.8 .8M337 195h.1M337 193.2l.8 .8M337 191.4l.8 .8M337 189.6l.8 .8M337 187.8l.8 .8"/>
<path d="M337 186l.8 .8M337 184.2l.8 .8M337 182.4l.8 .8M337 180.6l.8 .8"/>
</g>
<path d="M359.5 81.4h.3v113.6h-.3z" fill-rule="evenodd" fill="#ede9e1" stroke="#252522" stroke-width=".22"/>
<g fill="none" stroke="#777772" stroke-width=".22">
<path d="M359.5 99.6l.3 .3M359.5 97.8l.3 .3M359.5 96l.3 .3M359.5 94.2l.3 .3M359.5 92.4l.3 .3M359.5 90.6l.3 .3M359.5 88.8l.3 .3M359.5 87l.3 .3M359.5 85.2l.3 .3M359.5 83.4l.3 .3M359.5 81.6l.3 .3M359.5 119.4l.3 .3"/>
<path d="M359.5 117.6l.3 .3M359.5 115.8l.3 .3M359.5 114l.3 .3M359.5 112.2l.3 .3M359.5 110.4l.3 .3M359.5 108.6l.3 .3M359.5 106.8l.3 .3M359.5 105l.3 .3M359.5 103.2l.3 .3M359.5 101.4l.3 .3M359.5 139.2l.3 .3M359.5 137.4l.3 .3"/>
<path d="M359.5 135.6l.3 .3M359.5 133.8l.3 .3M359.5 132l.3 .3M359.5 130.2l.3 .3M359.5 128.4l.3 .3M359.5 126.6l.3 .3M359.5 124.8l.3 .3M359.5 123l.3 .3M359.5 121.2l.3 .3M359.5 159l.3 .3M359.5 157.2l.3 .3M359.5 155.4l.3 .3"/>
<path d="M359.5 153.6l.3 .3M359.5 151.8l.3 .3M359.5 150l.3 .3M359.5 148.2l.3 .3M359.5 146.4l.3 .3M359.5 144.6l.3 .3M359.5 142.8l.3 .3M359.5 141l.3 .3M359.5 178.8l.3 .3M359.5 177l.3 .3M359.5 175.2l.3 .3M359.5 173.4l.3 .3"/>
<path d="M359.5 171.6l.3 .3M359.5 169.8l.3 .3M359.5 168l.3 .3M359.5 166.2l.3 .3M359.5 164.4l.3 .3M359.5 162.6l.3 .3M359.5 160.8l.3 .3M359.5 195h.1M359.5 193.2l.3 .3M359.5 191.4l.3 .3M359.5 189.6l.3 .3M359.5 187.8l.3 .3"/>
<path d="M359.5 186l.3 .3M359.5 184.2l.3 .3M359.5 182.4l.3 .3M359.5 180.6l.3 .3"/>
</g>
<path d="M337.8 100.6h21.7v.7h-21.7z" fill-rule="evenodd" fill="#ede9e1" stroke="#252522" stroke-width=".22"/>
<path d="M337.8 101.3h.1M338.8 100.6l.8 .7M342.4 100.6l.8 .7M344.2 100.6l.8 .7M355 100.6l.8 .7M356.8 100.6l.8 .7M358.6 100.6l.8 .7" fill="none" stroke="#777772" stroke-width=".22"/>
<circle cx="349" cy="110.6" r=".7" fill="#252522"/>
<path d="M361 81.4h7M361 101.3h7M337 195v12M368 195h-7v12" fill="none" stroke="#777772" stroke-width=".22"/>
<path d="M367 81.4v113.6M367.8 80.6l-1.6 1.6M367.8 100.5l-1.6 1.6M367.8 194.2l-1.6 1.6M337 206h24M337.8 205.2l-1.6 1.6M361.8 205.2l-1.6 1.6" fill="none" stroke="#252522" stroke-width=".22"/>
<path d="M27 220h116.8v24h-116.8z" fill-rule="evenodd" fill="#ede9e1" stroke="#252522" stroke-width=".22"/>
<path d="M27 244v29.2M85.4 244v29.2M143.8 244v29.2M27 273.2a29.2 29.2 0 0 0 29.2-29.2M85.4 273.2a29.2 29.2 0 0 1-29.2-29.2M85.4 273.2a29.2 29.2 0 0 0 29.2-29.2M143.8 273.2a29.2 29.2 0 0 1-29.2-29.2" fill="none" stroke="#777772" stroke-width=".22" stroke-dasharray="1 .8" stroke-linecap="butt"/>
<path d="M27 244v6M143.8 244v6" fill="none" stroke="#777772" stroke-width=".22"/>
<path d="M27 249h116.8M27.8 248.2l-1.6 1.6M144.6 248.2l-1.6 1.6" fill="none" stroke="#252522" stroke-width=".22"/>
<text font-size="5" fill="#252522" x="12" y="21">WN-01 / Északi gardrób</text>
<text font-size="3.4" fill="#252522" x="12" y="14">A-902 / KYOTO INK</text>
<g font-size="3.2" fill="#252522">
<text x="27" y="42">A-A ELÖLNÉZET</text>
<text x="192" y="42">A-A BELSŐ / SZERKEZET</text>
</g>
<g font-size="3" fill="#252522">
<text x="27" y="216">ALAPRAJZ / NYITÁS - 1:25</text>
<text x="192" y="224">SZÍN ÉS KIVITEL</text>
</g>
<text font-size="2.9" fill="#252522" x="337" y="42">B-B METSZET</text>
<g font-size="2.7" fill="#252522">
<text x="274" y="276">KI-R04 / 2026-10-27</text>
<text x="391.8" y="276">WN-01/01</text>
</g>
<g font-size="2.6" fill="#252522">
<text x="12" y="27">Színezett homlokzat - méretezett belső - alaprajz - metszet</text>
<text x="192" y="230">kréta + folytonos tusnyomat. KÉP–RAJZ ELTÉRÉS NYITOTT: a részletezett CP3 belső nem tekinthető renderazonos külsőnek</text>
</g>
<g font-size="2.5" fill="#252522">
<text x="205" y="78.6">B1</text>
<text x="234.2" y="78.6">B2</text>
<text x="263.4" y="78.6">B3</text>
<text x="292.6" y="78.6">B4</text>
<text x="274" y="281">A3 - 100% nyomtatás - mm - 1:25</text>
</g>
<g font-size="2.4" fill="#252522">
<text x="347" y="205">600</text>
<text x="80.9" y="212">2920 [D]</text>
<text x="245.9" y="212">2920 [D]</text>
<text x="82.7" y="248">2920</text>
</g>
<g font-size="2.3" fill="#252522">
<text x="17" y="140.8" transform="rotate(-90 17 140.8)">2840</text>
<text x="192" y="261">A ruhák és tárgyak méretvezető példák; nem valós leltár.</text>
<text x="12" y="280">[D] korábbi tervadat [J] új tervezési javaslat [H] helyszíni / gyártói ellenőrzés</text>
<text x="12" y="285">Szín a képernyőn tájékoztató. Anyag és nyomat fizikai mintával fogadható el.</text>
</g>
<text font-size="2.3" fill="#b24332" x="192" y="248">A fekete alak kompozíciós jelzés, NEM jóváhagyott nyomat.</text>
<g font-size="2.2" fill="#252522">
<text x="39.8" y="205">730</text>
<text x="69" y="205">730</text>
<text x="98.2" y="205">730</text>
<text x="127.4" y="205">730</text>
<text x="204.8" y="205">730</text>
<text x="234" y="205">730</text>
<text x="263.2" y="205">730</text>
<text x="292.4" y="205">730</text>
<text x="148.8" y="232">90° szemléltető nyitás;</text>
<text x="148.8" y="236">fióknál 155° vizsgálandó.</text>
</g>
<text font-size="2.2" fill="#b24332" x="274" y="286">AJÁNLATI / EGYEZTETÉSI TERV - NEM GYÁRTÁSI KIADÁS</text>
<g font-size="2.1" fill="#252522">
<text x="230.4" y="106.8">LIFT +2160</text>
<text x="259.6" y="106.8">LIFT +2160</text>
<text x="201.1" y="108.8">RÚD +2110</text>
<text x="293" y="146.3">F6</text>
<text x="230.3" y="151.6">RÚD +1040</text>
<text x="259.5" y="151.6">RÚD +1040</text>
<text x="293" y="154.7">F5</text>
<text x="293" y="163.1">F4</text>
<text x="293" y="171.5">F3</text>
<text x="293" y="179.9">F2</text>
<text x="205.4" y="181.9">F2</text>
<text x="205.4" y="189.5">F1</text>
<text x="293" y="188.3">F1</text>
<text x="204.8" y="199">694</text>
<text x="234" y="199">694</text>
<text x="263.2" y="199">694</text>
<text x="292.4" y="199">694</text>
</g>
<g font-size="2" fill="#252522">
<text x="366" y="93" transform="rotate(-90 366 93)">498</text>
<text x="366" y="150.4" transform="rotate(-90 366 150.4)">2342</text>
</g>
<g font-size="1.9" fill="#777772">
<text x="192.8" y="99.8">P1</text>
<text x="222" y="99.8">P2</text>
<text x="251.2" y="99.8">P2</text>
<text x="280.4" y="99.8">P4</text>
<text x="280.4" y="107.1">P3</text>
<text x="280.4" y="120.3">P2</text>
<text x="280.4" y="133.5">P1</text>
<text x="222" y="148.7">P1</text>
<text x="251.2" y="148.7">P1</text>
</g>
</svg>
